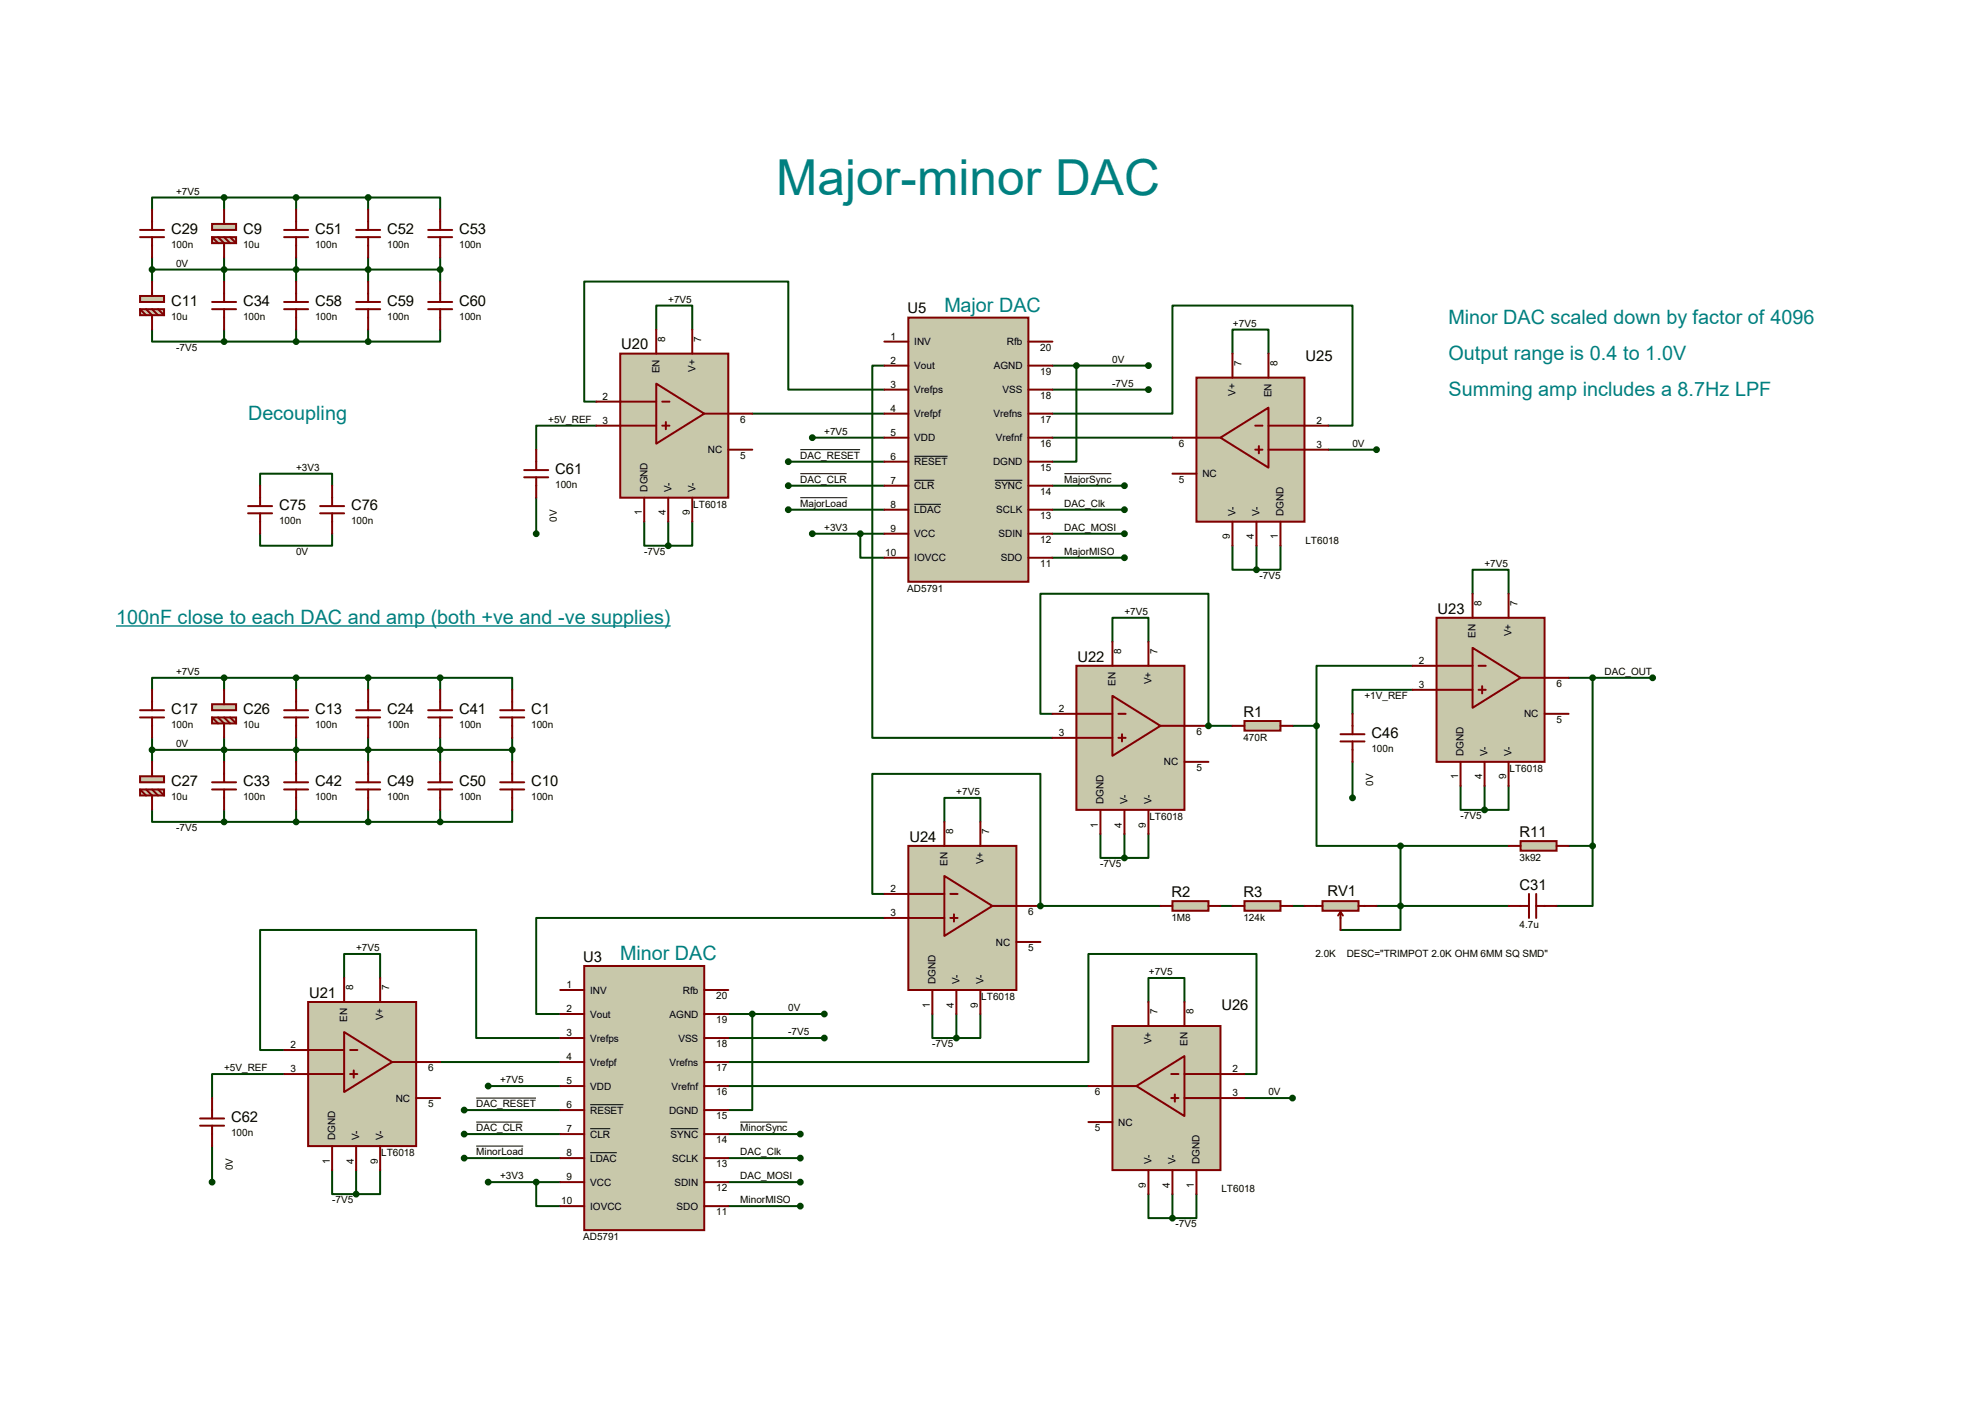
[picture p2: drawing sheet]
<svg xmlns="http://www.w3.org/2000/svg" width="420mm" height="297mm" viewBox="0 0 420 297" stroke-linecap="round" stroke-linejoin="round" font-family="sans-serif">
<g fill="none" stroke="#004000" stroke-width=".42">
<path d="M32.2 54.5v5.1M32.2 57h15.2M47.4 54.5v5.1M138.9 69.7v-5.1h7.6v5.1M187.1 77.3h-2.5v78.8h38.1M222.7 77.3h20.3M227.8 77.3v20.4h-5.1M260.8 74.8v-5.1h7.6v5.1M159.2 87.5h27.9M166.8 97.7h20.3M171.9 92.6h15.2M187.1 82.4h-20.3v-22.8h-43.2v25.4h2.6"/>
<path d="M222.7 87.5h25.4v-22.9h38.1v25.4h-5.1M222.7 92.6h25.4M222.7 82.4h20.3M281.1 95.1h10.2M136.3 110.4v5h5.1M141.4 110.4v5M146.5 110.4v5h-5.1M166.8 102.7h20.3M166.8 107.8h20.3M171.9 112.9h15.2M182 112.9v5.1h5.1M222.7 112.9h15.2"/>
<path d="M222.7 102.7h15.2M222.7 107.8h15.2M222.7 118h15.2M260.8 115.4v5.1h5.1M265.9 115.4v5.1M270.9 115.4v5.1h-5M235.4 135.8v-5.1h7.6v5.1M311.6 125.6v-5.1h7.6v5.1M32.2 158.6h15.2M32.2 156.1v5.1M47.4 156.1v5.1M298.9 140.8h-20.3v12.7h-5.1"/>
<path d="M298.9 145.9h-12.7v5.1M331.9 143.4h17.8M199.8 173.9v-5.1h7.6v5.1M232.8 176.4v5.1h5.1M237.9 176.4v5.1M243 176.4v5.1h-5.1M286.2 161.2v7.6M309 166.2v5.1h5.1M314.1 166.2v5.1M319.2 166.2v5.1h-5.1M187.1 194.2h-73.6v20.3h5M187.1 189.1h-2.5v-25.4h35.5v27.9"/>
<path d="M258.2 191.6h2.6M273.5 191.6h2.5M291.3 191.6h27.9M296.3 191.6v5.1h-12.7M72.8 206.9v-5.1h7.6v5.1M118.5 219.6h-17.7v-22.9h-45.8v25.4h5.1M154.1 219.6h20.3M154.1 214.5h20.3M159.2 214.5v20.3h-5.1M197.3 214.5v5.1h5.1M202.4 214.5v5.1M207.4 214.5v5.1h-5"/>
<path d="M243 212v-5.1h7.6v5.1M93.1 224.7h25.4M98.2 239.9h20.3M98.2 234.8h20.3M103.3 229.7h15.2M154.1 224.7h76.2v-22.9h35.6v25.4h-2.6M154.1 229.7h76.2M154.1 239.9h15.2M263.3 232.3h10.2M70.3 247.5v5.1h5.1M75.4 247.5v5.1M80.4 247.5v5.1h-5"/>
<path d="M98.2 245h20.3M103.3 250.1h15.2M113.5 250.1v5h5M154.1 250.1h15.2M154.1 245h15.2M154.1 255.1h15.2M243 252.6v5.1h5.1M248.1 252.6v5.1M253.2 252.6v5.1h-5.1"/>
</g>
<path d="M169.3 95.1h12.7M169.3 100.2h9.9M169.3 105.3h10M225.2 100.2h10M100.8 237.4h9.8M100.8 232.3h12.6M156.6 237.4h10M100.8 242.4h9.9" fill="none" stroke="#000" stroke-width=".21"/>
<circle cx="220.1" cy="191.6" r=".21" fill="#004000"/>
<path d="M222.7 151h-2.6v-25.4h35.6v27.9M278.6 153.5v25.4h17.7M337 143.4v35.5M296.3 178.9v12.7M296.3 178.9h22.9M331.9 178.9h5.1M337 178.9v12.7h-7.6M220.1 191.6h25.4" fill="none" stroke="#004000" stroke-width=".42"/>
<circle cx="255.7" cy="153.5" r=".21" fill="#004000"/>
<g fill="none" stroke="#004000" stroke-width=".42">
<path d="M47.4 41.8h-15.2v2.5M47.4 41.8v2.5M47.4 41.8h30.5M47.4 57h45.7M62.7 41.8v2.5M62.7 54.5v5.1M77.9 41.8h15.2v2.5M77.9 41.8v2.5M77.9 54.5v5.1M93.1 54.5v5.1M32.2 69.7v2.6h15.2M47.4 69.7v2.6"/>
<path d="M47.4 72.3h30.5M62.7 69.7v2.6M77.9 69.7v2.6M93.1 69.7v2.6h-15.2M126.2 90h-12.7v5.1M55 112.9v2.5h15.3v-2.5M55 102.7v-2.5h15.3v2.5M113.5 105.3v7.6M47.4 143.4h-15.2v2.5M47.4 143.4v2.5M47.4 158.6h61M47.4 143.4h45.7"/>
<path d="M62.7 143.4v2.5M62.7 156.1v5.1M77.9 143.4v2.5M77.9 156.1v5.1M93.1 143.4h15.3v2.5M93.1 143.4v2.5M93.1 156.1v5.1M108.4 156.1v5.1M255.7 153.5h5.1M32.2 171.3v2.6h15.2M47.4 171.3v2.6M47.4 173.9h45.7"/>
<path d="M62.7 171.3v2.6M77.9 171.3v2.6M93.1 171.3v2.6M108.4 171.3v2.6h-15.3M60.1 227.2h-15.2v5.1M44.9 242.4v7.7"/>
</g>
<path d="M123.6 204.3h25.4v55.9h-25.4z" fill="#c8c8aa" stroke="#800000" stroke-width=".42"/>
<g fill="none" stroke="#800000" stroke-width=".42">
<path d="M118.5 209.4h5.1M118.5 214.5h5.1M118.5 219.6h5.1M149 209.4h5.1M149 214.5h5.1M149 219.6h5.1M118.5 224.7h5.1M118.5 229.7h5.1M118.5 234.8h5.1M118.5 239.9h5.1M149 224.7h5.1M149 229.7h5.1"/>
<path d="M149 234.8h5.1M149 239.9h5.1M118.5 245h5.1M118.5 250.1h5.1M118.5 255.1h5.1M149 245h5.1M149 250.1h5.1M149 255.1h5.1"/>
</g>
<path d="M124.9 233.7h7M124.9 238.8h4.2M141.9 238.8h5.8M124.9 243.8h5.6" fill="none" stroke="#000" stroke-width=".21"/>
<g fill="#004000" stroke="#004000" stroke-width=".42">
<circle cx="113.5" cy="250.1" r=".51"/>
<circle cx="103.3" cy="229.7" r=".51"/>
<circle cx="174.4" cy="219.6" r=".51"/>
<circle cx="174.4" cy="214.5" r=".51"/>
<circle cx="159.2" cy="214.5" r=".51"/>
<circle cx="169.3" cy="239.9" r=".51"/>
<circle cx="169.3" cy="245" r=".51"/>
<circle cx="169.3" cy="250.1" r=".51"/>
<circle cx="169.3" cy="255.1" r=".51"/>
<circle cx="103.3" cy="250.1" r=".51"/>
<circle cx="98.2" cy="245" r=".51"/>
<circle cx="98.2" cy="239.9" r=".51"/>
<circle cx="98.2" cy="234.8" r=".51"/>
</g>
<path d="M192.2 67.2h25.4v55.9h-25.4z" fill="#c8c8aa" stroke="#800000" stroke-width=".42"/>
<g fill="none" stroke="#800000" stroke-width=".42">
<path d="M187.1 72.3h5.1M187.1 77.3h5.1M217.6 72.3h5.1M217.6 77.3h5.1M187.1 82.4h5.1M187.1 87.5h5.1M187.1 92.6h5.1M187.1 97.7h5.1M217.6 82.4h5.1M217.6 87.5h5.1M217.6 92.6h5.1M217.6 97.7h5.1"/>
<path d="M187.1 102.7h5.1M187.1 107.8h5.1M187.1 112.9h5.1M187.1 118h5.1M217.6 102.7h5.1M217.6 107.8h5.1M217.6 112.9h5.1M217.6 118h5.1"/>
</g>
<path d="M193.5 96.5h7M193.5 101.6h4.2M193.5 106.7h5.6M210.5 101.6h5.8" fill="none" stroke="#000" stroke-width=".21"/>
<g fill="#004000" stroke="#004000" stroke-width=".42">
<circle cx="182" cy="112.9" r=".51"/>
<circle cx="171.9" cy="92.6" r=".51"/>
<circle cx="243" cy="82.4" r=".51"/>
<circle cx="243" cy="77.3" r=".51"/>
<circle cx="227.8" cy="77.3" r=".51"/>
<circle cx="237.9" cy="102.7" r=".51"/>
<circle cx="237.9" cy="107.8" r=".51"/>
<circle cx="237.9" cy="112.9" r=".51"/>
<circle cx="237.9" cy="118" r=".51"/>
<circle cx="171.9" cy="112.9" r=".51"/>
<circle cx="166.8" cy="107.8" r=".51"/>
<circle cx="166.8" cy="102.7" r=".51"/>
<circle cx="166.8" cy="97.7" r=".51"/>
<circle cx="47.4" cy="158.6" r=".51"/>
<circle cx="32.2" cy="158.6" r=".51"/>
</g>
<path d="M263.3 152.5h7.6v2.1h-7.6z" fill="#c8c8aa" stroke="#800000" stroke-width=".42"/>
<path d="M260.8 153.5h2.5M270.9 153.5h2.6" fill="none" stroke="#800000" stroke-width=".42"/>
<path d="M248.1 190.6h7.6v2.1h-7.6z" fill="#c8c8aa" stroke="#800000" stroke-width=".42"/>
<path d="M245.5 191.6h2.6M255.7 191.6h2.5" fill="none" stroke="#800000" stroke-width=".42"/>
<path d="M263.3 190.6h7.6v2.1h-7.6z" fill="#c8c8aa" stroke="#800000" stroke-width=".42"/>
<path d="M260.8 191.6h2.5M270.9 191.6h2.6" fill="none" stroke="#800000" stroke-width=".42"/>
<path d="M279.8 190.6h7.6v2.1h-7.6z" fill="#c8c8aa" stroke="#800000" stroke-width=".42"/>
<path d="M276 191.6h3.8M283.6 192.9l-.5 .8M283.6 192.9l.5 .8M283.6 192.9v3.8M287.4 191.6h3.9" fill="none" stroke="#800000" stroke-width=".42"/>
<g fill="#004000" stroke="#004000" stroke-width=".42">
<circle cx="278.6" cy="153.5" r=".51"/>
<circle cx="349.7" cy="143.4" r=".51"/>
</g>
<path d="M321.7 177.9h7.7v2.1h-7.7z" fill="#c8c8aa" stroke="#800000" stroke-width=".42"/>
<path d="M319.2 178.9h2.5M329.4 178.9h2.5" fill="none" stroke="#800000" stroke-width=".42"/>
<g fill="#004000" stroke="#004000" stroke-width=".42">
<circle cx="337" cy="143.4" r=".51"/>
<circle cx="296.3" cy="191.6" r=".51"/>
</g>
<g fill="#c8c8aa" stroke="#800000" stroke-width=".42">
<path d="M44.9 149h5.1v1.2h-5.1z"/>
<path d="M44.9 151.8h5.1v1.2h-5.1z"/>
</g>
<path d="M44.9 151.8l1.2 1.2M46.1 151.8l1.3 1.2v3.1M47.4 145.9v3.1M47.4 151.8l1.3 1.2M48.7 151.8l1.3 1.2" fill="none" stroke="#800000" stroke-width=".42"/>
<g fill="#c8c8aa" stroke="#800000" stroke-width=".42">
<path d="M29.6 164.2h5.1v1.3h-5.1z"/>
<path d="M29.6 167h5.1v1.3h-5.1z"/>
</g>
<g fill="none" stroke="#800000" stroke-width=".42">
<path d="M29.6 151.8h5.1M29.6 150.2h5.1M32.2 145.9v4.3M32.2 151.8v4.3M29.6 167l1.3 1.3M30.9 167l1.3 1.3v3M32.2 161.2v3M32.2 167l1.2 1.3M33.4 167l1.3 1.3M44.9 167h5.1M44.9 165.5h5.1M47.4 161.2v4.3"/>
<path d="M47.4 167v4.3"/>
</g>
<g fill="#004000" stroke="#004000" stroke-width=".42">
<circle cx="47.4" cy="57" r=".51"/>
<circle cx="32.2" cy="57" r=".51"/>
</g>
<g fill="#c8c8aa" stroke="#800000" stroke-width=".42">
<path d="M44.9 47.4h5.1v1.2h-5.1z"/>
<path d="M44.9 50.2h5.1v1.2h-5.1z"/>
</g>
<path d="M44.9 50.2l1.2 1.2M46.1 50.2l1.3 1.2v3.1M47.4 44.3v3.1M47.4 50.2l1.3 1.2M48.7 50.2l1.3 1.2" fill="none" stroke="#800000" stroke-width=".42"/>
<g fill="#c8c8aa" stroke="#800000" stroke-width=".42">
<path d="M29.6 62.6h5.1v1.3h-5.1z"/>
<path d="M29.6 65.4h5.1v1.3h-5.1z"/>
</g>
<g fill="none" stroke="#800000" stroke-width=".42">
<path d="M29.6 50.2h5.1M29.6 48.6h5.1M32.2 44.3v4.3M32.2 50.2v4.3M32.2 59.6v3M47.4 59.6v4.3M29.6 65.4l1.3 1.3M30.9 65.4l1.3 1.3v3M32.2 65.4l1.2 1.3M33.4 65.4l1.3 1.3M44.9 65.4h5.1M44.9 63.9h5.1"/>
<path d="M47.4 65.4v4.3M283.6 156.8h5.1M283.6 155.3h5.1M286.2 151v4.3M286.2 156.8v4.4M319.2 191.6h4.3M323.5 189.1v5.1M325 189.1v5.1M325 191.6h4.4"/>
</g>
<circle cx="286.2" cy="168.8" r=".51" fill="#004000" stroke="#004000" stroke-width=".42"/>
<g fill="#c8c8aa" stroke="#800000" stroke-width=".42">
<path d="M131.2 74.8h22.9v30.5h-22.9z"/>
<path d="M138.9 81.2l10.1 6.3-10.1 6.4z"/>
</g>
<path d="M138.9 69.7v5.1M146.5 69.7v5.1M126.2 85h12.7M126.2 90h12.7M140.1 85h1.5M140.1 90h1.5M140.9 89.3v1.5M149 87.5h10.2M154.1 95.1h5.1M136.3 105.3v5.1M141.4 105.3v5.1M146.5 105.3v5.1" fill="none" stroke="#800000" stroke-width=".42"/>
<circle cx="141.4" cy="115.4" r=".51" fill="#004000" stroke="#004000" stroke-width=".42"/>
<g fill="#c8c8aa" stroke="#800000" stroke-width=".42">
<path d="M65.2 212h22.9v30.4h-22.9z"/>
<path d="M72.8 218.3l10.2 6.4-10.2 6.3z"/>
</g>
<path d="M72.8 206.9v5.1M80.4 206.9v5.1M60.1 222.1h12.7M60.1 227.2h12.7M74.1 222.1h1.5M74.1 227.2h1.5M74.8 226.4v1.6M83 224.7h10.1M88.1 232.3h5M70.3 242.4v5.1M75.4 242.4v5.1M80.4 242.4v5.1" fill="none" stroke="#800000" stroke-width=".42"/>
<circle cx="75.4" cy="252.6" r=".51" fill="#004000" stroke="#004000" stroke-width=".42"/>
<g fill="#c8c8aa" stroke="#800000" stroke-width=".42">
<path d="M227.8 140.8h22.8v30.5h-22.8z"/>
<path d="M235.4 147.2l10.1 6.3-10.1 6.4z"/>
</g>
<path d="M235.4 135.8v5M243 135.8v5M222.7 151h12.7M222.7 156.1h12.7M236.6 151h1.6M236.6 156.1h1.6M237.4 155.3v1.5M245.5 153.5h10.2M232.8 171.3v5.1M237.9 171.3v5.1M243 171.3v5.1M250.6 161.2h5.1" fill="none" stroke="#800000" stroke-width=".42"/>
<circle cx="237.9" cy="181.5" r=".51" fill="#004000" stroke="#004000" stroke-width=".42"/>
<g fill="#c8c8aa" stroke="#800000" stroke-width=".42">
<path d="M304 130.7h22.8v30.5h-22.8z"/>
<path d="M311.6 137l10.1 6.4-10.1 6.3z"/>
</g>
<path d="M311.6 125.6v5.1M319.2 125.6v5.1M298.9 140.8h12.7M298.9 145.9h12.7M312.8 140.8h1.6M312.8 145.9h1.6M313.6 145.2v1.5M321.7 143.4h10.2M326.8 151h5.1M309 161.2v5M314.1 161.2v5M319.2 161.2v5" fill="none" stroke="#800000" stroke-width=".42"/>
<circle cx="314.1" cy="171.3" r=".51" fill="#004000" stroke="#004000" stroke-width=".42"/>
<g fill="#c8c8aa" stroke="#800000" stroke-width=".42">
<path d="M192.2 178.9h22.9v30.5h-22.9z"/>
<path d="M199.8 185.3l10.2 6.3-10.2 6.4z"/>
</g>
<path d="M199.8 173.9v5M207.4 173.9v5M187.1 189.1h12.7M187.1 194.2h12.7M201.1 189.1h1.5M201.1 194.2h1.5M201.8 193.4v1.5M210 191.6h10.1M215.1 199.3h5M197.3 209.4v5.1M202.4 209.4v5.1M207.4 209.4v5.1" fill="none" stroke="#800000" stroke-width=".42"/>
<circle cx="202.4" cy="219.6" r=".51" fill="#004000" stroke="#004000" stroke-width=".42"/>
<g fill="#c8c8aa" stroke="#800000" stroke-width=".42">
<path d="M253.2 79.9h22.8v30.5h-22.8z"/>
<path d="M258.2 92.6l10.2-6.4v12.7z"/>
</g>
<path d="M260.8 74.8v5.1M268.4 74.8v5.1M248.1 92.6h10.1M265.6 90h1.5M265.6 95.1h1.5M266.4 94.4v1.5M268.4 90h12.7M268.4 95.1h12.7M248.1 100.2h5.1M260.8 110.4v5M265.9 110.4v5M270.9 110.4v5" fill="none" stroke="#800000" stroke-width=".42"/>
<circle cx="265.9" cy="120.5" r=".51" fill="#004000" stroke="#004000" stroke-width=".42"/>
<g fill="#c8c8aa" stroke="#800000" stroke-width=".42">
<path d="M235.4 217h22.8v30.5h-22.8z"/>
<path d="M240.5 229.7l10.1-6.3v12.7z"/>
</g>
<g fill="none" stroke="#800000" stroke-width=".42">
<path d="M60.1 50.2h5.1M60.1 48.6h5.1M62.7 44.3v4.3M62.7 50.2v4.3M62.7 59.6v4.3M75.4 50.2h5M75.4 48.6h5M77.9 44.3v4.3M77.9 50.2v4.3M77.9 59.6v4.3M90.6 50.2h5.1M90.6 48.6h5.1"/>
<path d="M93.1 44.3v4.3M93.1 50.2v4.3M93.1 59.6v4.3M60.1 65.4h5.1M60.1 63.9h5.1M62.7 65.4v4.3M75.4 65.4h5M75.4 63.9h5M77.9 65.4v4.3M90.6 65.4h5.1M90.6 63.9h5.1M93.1 65.4v4.3"/>
<path d="M110.9 99.4h5.1M113.5 95.1v4.3M52.5 108.6h5.1M52.5 107.1h5.1M55 102.7v4.4M55 108.6v4.3M67.7 108.6h5.1M67.7 107.1h5.1M70.3 102.7v4.4M70.3 108.6v4.3M110.9 101h5.1M113.5 101v4.3"/>
<path d="M60.1 151.8h5.1M60.1 150.2h5.1M62.7 145.9v4.3M62.7 151.8v4.3M75.4 151.8h5M75.4 150.2h5M77.9 145.9v4.3M77.9 151.8v4.3M90.6 151.8h5.1M90.6 150.2h5.1M93.1 145.9v4.3M93.1 151.8v4.3"/>
<path d="M105.8 151.8h5.1M105.8 150.2h5.1M108.4 145.9v4.3M108.4 151.8v4.3M60.1 167h5.1M60.1 165.5h5.1M62.7 161.2v4.3M62.7 167v4.3M75.4 167h5M75.4 165.5h5M77.9 161.2v4.3M77.9 167v4.3"/>
<path d="M90.6 167h5.1M90.6 165.5h5.1M93.1 161.2v4.3M93.1 167v4.3M105.8 167h5.1M105.8 165.5h5.1M108.4 161.2v4.3M108.4 167v4.3M243 212v5M250.6 212v5M42.3 238.1h5.1M42.3 236.6h5.1"/>
<path d="M44.9 232.3v4.3M44.9 238.1v4.3M230.3 229.7h10.2M230.3 237.4h5.1M247.8 227.2h1.5M247.8 232.3h1.5M248.6 231.5v1.5M250.6 227.2h12.7M250.6 232.3h12.7M243 247.5v5.1M248.1 247.5v5.1M253.2 247.5v5.1"/>
</g>
<g fill="#004000" stroke="#004000" stroke-width=".42">
<circle cx="248.1" cy="257.7" r=".51"/>
<circle cx="291.3" cy="95.1" r=".51"/>
<circle cx="273.5" cy="232.3" r=".51"/>
<circle cx="220.1" cy="191.6" r=".51"/>
<circle cx="296.3" cy="178.9" r=".51"/>
<circle cx="337" cy="178.9" r=".51"/>
<circle cx="255.7" cy="153.5" r=".51"/>
<circle cx="47.4" cy="143.4" r=".51"/>
<circle cx="47.4" cy="173.9" r=".51"/>
<circle cx="47.4" cy="41.8" r=".51"/>
<circle cx="47.4" cy="72.3" r=".51"/>
<circle cx="62.7" cy="158.6" r=".51"/>
<circle cx="77.9" cy="158.6" r=".51"/>
<circle cx="93.1" cy="158.6" r=".51"/>
<circle cx="62.7" cy="173.9" r=".51"/>
<circle cx="77.9" cy="173.9" r=".51"/>
<circle cx="77.9" cy="143.4" r=".51"/>
<circle cx="62.7" cy="143.4" r=".51"/>
<circle cx="62.7" cy="41.8" r=".51"/>
<circle cx="77.9" cy="41.8" r=".51"/>
<circle cx="62.7" cy="57" r=".51"/>
<circle cx="77.9" cy="57" r=".51"/>
<circle cx="93.1" cy="57" r=".51"/>
<circle cx="62.7" cy="72.3" r=".51"/>
<circle cx="77.9" cy="72.3" r=".51"/>
<circle cx="113.5" cy="112.9" r=".51"/>
<circle cx="44.9" cy="250.1" r=".51"/>
<circle cx="108.4" cy="158.6" r=".51"/>
<circle cx="93.1" cy="143.4" r=".51"/>
<circle cx="93.1" cy="173.9" r=".51"/>
</g>
<path d="M24.6 132.4h117.3" fill="none" stroke="#008080" stroke-width=".3"/>
<text font-size="10.5" fill="#008080" x="164.3" y="41.1">Major-minor DAC</text>
<g font-size="4.2" fill="#008080">
<text x="199.8" y="65.9">Major DAC</text>
<text x="306.5" y="68.5">Minor DAC scaled down by factor of 4096</text>
<text x="306.5" y="76.1">Output range is 0.4 to 1.0V</text>
<text x="306.5" y="83.7">Summing amp includes a 8.7Hz LPF</text>
<text x="52.5" y="88.8">Decoupling</text>
<text x="24.6" y="132">100nF close to each DAC and amp (both +ve and -ve supplies)</text>
<text x="131.2" y="203.1">Minor DAC</text>
</g>
<g font-size="3.1">
<text x="36.2" y="49.5">C29</text>
<text x="51.4" y="49.5">C9</text>
<text x="66.7" y="49.5">C51</text>
<text x="81.9" y="49.5">C52</text>
<text x="97.2" y="49.5">C53</text>
<text x="36.2" y="64.7">C11</text>
<text x="51.4" y="64.7">C34</text>
<text x="66.7" y="64.7">C58</text>
<text x="81.9" y="64.7">C59</text>
<text x="97.2" y="64.7">C60</text>
<text x="192" y="66.3">U5</text>
<text x="131.4" y="73.9">U20</text>
<text x="276.2" y="76.5">U25</text>
<text x="117.5" y="100.3">C61</text>
<text x="59.1" y="107.9">C75</text>
<text x="74.3" y="107.9">C76</text>
<text x="304.2" y="129.8">U23</text>
<text x="228" y="140">U22</text>
<text x="36.2" y="151.1">C17</text>
<text x="51.4" y="151.1">C26</text>
<text x="66.7" y="151.1">C13</text>
<text x="81.9" y="151.1">C24</text>
<text x="97.2" y="151.1">C41</text>
<text x="112.4" y="151.1">C1</text>
<text x="263.1" y="151.6">R1</text>
<text x="290.2" y="156.2">C46</text>
<text x="36.2" y="166.3">C27</text>
<text x="51.4" y="166.3">C33</text>
<text x="66.7" y="166.3">C42</text>
<text x="81.9" y="166.3">C49</text>
<text x="97.2" y="166.3">C50</text>
<text x="112.4" y="166.3">C10</text>
<text x="192.4" y="178.1">U24</text>
<text x="321.5" y="177">R11</text>
<text x="247.9" y="189.7">R2</text>
<text x="263.1" y="189.7">R3</text>
<text x="280.9" y="189.4">RV1</text>
<text x="321.5" y="188.2">C31</text>
<text x="123.4" y="203.5">U3</text>
<text x="65.4" y="211.1">U21</text>
<text x="258.5" y="213.6">U26</text>
<text x="48.9" y="237.4">C62</text>
</g>
<g font-size="2.1">
<text x="37.3" y="41.2">+7V5</text>
<text x="36.2" y="52.4">100n</text>
<text x="51.4" y="52.4">10u</text>
<text x="66.7" y="52.4">100n</text>
<text x="81.9" y="52.4">100n</text>
<text x="97.1" y="52.4">100n</text>
<text x="37.3" y="56.4">0V</text>
<text x="141.4" y="64.1">+7V5</text>
<text x="36.2" y="67.6">10u</text>
<text x="51.4" y="67.6">100n</text>
<text x="66.7" y="67.6">100n</text>
<text x="81.9" y="67.6">100n</text>
<text x="97.1" y="67.6">100n</text>
<text x="188.5" y="71.9">1</text>
<text x="260.9" y="69.1">+7V5</text>
<text x="37.3" y="74.2">-7V5</text>
<text x="140.7" y="72.3" transform="rotate(-90 140.7 72.3)">8</text>
<text x="148.4" y="72.3" transform="rotate(-90 148.4 72.3)">7</text>
<text x="188.5" y="77">2</text>
<text x="193.4" y="73">INV</text>
<text x="213" y="73">Rfb</text>
<text x="220.1" y="74.2">20</text>
<text x="235.4" y="76.8">0V</text>
<text x="262.7" y="77.3" transform="rotate(-90 262.7 77.3)">7</text>
<text x="270.3" y="77.3" transform="rotate(-90 270.3 77.3)">8</text>
<text x="139.5" y="79" transform="rotate(-90 139.5 79)">EN</text>
<text x="147.1" y="78.7" transform="rotate(-90 147.1 78.7)">V+</text>
<text x="188.5" y="82">3</text>
<text x="193.4" y="78.1">Vout</text>
<text x="193.4" y="83.2">Vrefps</text>
<text x="210.3" y="78.1">AGND</text>
<text x="212.1" y="83.2">VSS</text>
<text x="220.1" y="79.3">19</text>
<text x="235.4" y="81.8">-7V5</text>
<text x="261.4" y="83.8" transform="rotate(-90 261.4 83.8)">V+</text>
<text x="116" y="89.5">+5V_REF</text>
<text x="127.5" y="84.6">2</text>
<text x="127.5" y="89.7">3</text>
<text x="156.6" y="89.5">6</text>
<text x="188.5" y="87.1">4</text>
<text x="193.4" y="88.3">Vrefpf</text>
<text x="210.2" y="88.3">Vrefns</text>
<text x="220.1" y="89.5">17</text>
<text x="220.1" y="84.4">18</text>
<text x="269" y="84.1" transform="rotate(-90 269 84.1)">EN</text>
<text x="278.5" y="89.7">2</text>
<text x="149.8" y="95.9">NC</text>
<text x="174.4" y="92">+7V5</text>
<text x="188.5" y="92.2">5</text>
<text x="193.4" y="93.3">VDD</text>
<text x="210.7" y="93.3">Vrefnf</text>
<text x="220.1" y="94.5">16</text>
<text x="249.4" y="94.5">6</text>
<text x="278.5" y="94.7">3</text>
<text x="286.2" y="94.5">0V</text>
<text x="62.6" y="99.6">+3V3</text>
<text x="156.6" y="97.1">5</text>
<text x="169.3" y="97.1">DAC_RESET</text>
<text x="188.5" y="97.3">6</text>
<text x="193.4" y="98.4">RESET</text>
<text x="210.1" y="98.4">DGND</text>
<text x="220.1" y="99.6">15</text>
<text x="254.4" y="101">NC</text>
<text x="117.5" y="103.2">100n</text>
<text x="137" y="104" transform="rotate(-90 137 104)">DGND</text>
<text x="142.1" y="104" transform="rotate(-90 142.1 104)">V-</text>
<text x="146.7" y="107.4">LT6018</text>
<text x="147.1" y="104" transform="rotate(-90 147.1 104)">V-</text>
<text x="169.3" y="107.2">MajorLoad</text>
<text x="169.3" y="102.2">DAC_CLR</text>
<text x="188.5" y="102.4">7</text>
<text x="188.5" y="107.4">8</text>
<text x="193.4" y="103.5">CLR</text>
<text x="210.5" y="103.5">SYNC</text>
<text x="220.1" y="104.7">14</text>
<text x="225.2" y="102.2">MajorSync</text>
<text x="225.2" y="107.2">DAC_Clk</text>
<text x="249.4" y="102.2">5</text>
<text x="59.1" y="110.8">100n</text>
<text x="74.3" y="110.8">100n</text>
<text x="117.8" y="110.4" transform="rotate(-90 117.8 110.4)">0V</text>
<text x="135.8" y="109" transform="rotate(-90 135.8 109)">1</text>
<text x="140.9" y="109" transform="rotate(-90 140.9 109)">4</text>
<text x="146" y="109" transform="rotate(-90 146 109)">9</text>
<text x="174.4" y="112.3">+3V3</text>
<text x="188.5" y="112.5">9</text>
<text x="193.4" y="108.6">LDAC</text>
<text x="193.4" y="113.7">VCC</text>
<text x="210.8" y="108.6">SCLK</text>
<text x="211.3" y="113.7">SDIN</text>
<text x="220.1" y="109.8">13</text>
<text x="225.2" y="112.3">DAC_MOSI</text>
<text x="261.4" y="109.1" transform="rotate(-90 261.4 109.1)">V-</text>
<text x="266.5" y="109.1" transform="rotate(-90 266.5 109.1)">V-</text>
<text x="271.6" y="109.1" transform="rotate(-90 271.6 109.1)">DGND</text>
<text x="62.6" y="117.4">0V</text>
<text x="136.3" y="117.4">-7V5</text>
<text x="187.3" y="117.6">10</text>
<text x="193.4" y="118.7">IOVCC</text>
<text x="211.7" y="118.7">SDO</text>
<text x="220.1" y="119.9">11</text>
<text x="220.1" y="114.9">12</text>
<text x="225.2" y="117.4">MajorMISO</text>
<text x="260.2" y="114.1" transform="rotate(-90 260.2 114.1)">9</text>
<text x="265.3" y="114.1" transform="rotate(-90 265.3 114.1)">4</text>
<text x="270.4" y="114.1" transform="rotate(-90 270.4 114.1)">1</text>
<text x="276.2" y="115.1">LT6018</text>
<text x="314.1" y="119.9">+7V5</text>
<text x="192" y="125.2">AD5791</text>
<text x="266.5" y="122.5">-7V5</text>
<text x="237.9" y="130.1">+7V5</text>
<text x="313.5" y="128.1" transform="rotate(-90 313.5 128.1)">8</text>
<text x="321.1" y="128.1" transform="rotate(-90 321.1 128.1)">7</text>
<text x="312.2" y="134.9" transform="rotate(-90 312.2 134.9)">EN</text>
<text x="319.8" y="134.6" transform="rotate(-90 319.8 134.6)">V+</text>
<text x="37.3" y="142.8">+7V5</text>
<text x="237.3" y="138.3" transform="rotate(-90 237.3 138.3)">8</text>
<text x="244.9" y="138.3" transform="rotate(-90 244.9 138.3)">7</text>
<text x="300.2" y="140.5">2</text>
<text x="339.5" y="142.8">DAC_OUT</text>
<text x="236" y="145" transform="rotate(-90 236 145)">EN</text>
<text x="243.7" y="144.7" transform="rotate(-90 243.7 144.7)">V+</text>
<text x="288.7" y="147.9">+1V_REF</text>
<text x="300.2" y="145.5">3</text>
<text x="329.3" y="145.3">6</text>
<text x="36.2" y="154">100n</text>
<text x="51.4" y="154">10u</text>
<text x="66.7" y="154">100n</text>
<text x="81.9" y="154">100n</text>
<text x="97.1" y="154">100n</text>
<text x="112.4" y="154">100n</text>
<text x="224" y="150.6">2</text>
<text x="224" y="155.7">3</text>
<text x="253.1" y="155.5">6</text>
<text x="322.5" y="151.8">NC</text>
<text x="329.3" y="153">5</text>
<text x="37.3" y="158">0V</text>
<text x="246.3" y="161.9">NC</text>
<text x="263.1" y="156.7">470R</text>
<text x="290.2" y="159.1">100n</text>
<text x="309.7" y="159.9" transform="rotate(-90 309.7 159.9)">DGND</text>
<text x="314.8" y="159.9" transform="rotate(-90 314.8 159.9)">V-</text>
<text x="319.8" y="159.9" transform="rotate(-90 319.8 159.9)">V-</text>
<text x="253.1" y="163.1">5</text>
<text x="290.5" y="166.2" transform="rotate(-90 290.5 166.2)">0V</text>
<text x="308.5" y="164.9" transform="rotate(-90 308.5 164.9)">1</text>
<text x="313.6" y="164.9" transform="rotate(-90 313.6 164.9)">4</text>
<text x="318.7" y="164.9" transform="rotate(-90 318.7 164.9)">9</text>
<text x="319.4" y="163.3">LT6018</text>
<text x="36.2" y="169.2">10u</text>
<text x="51.4" y="169.2">100n</text>
<text x="66.7" y="169.2">100n</text>
<text x="81.9" y="169.2">100n</text>
<text x="97.1" y="169.2">100n</text>
<text x="112.4" y="169.2">100n</text>
<text x="202.3" y="168.2">+7V5</text>
<text x="233.5" y="170.1" transform="rotate(-90 233.5 170.1)">DGND</text>
<text x="238.6" y="170.1" transform="rotate(-90 238.6 170.1)">V-</text>
<text x="243.2" y="173.5">LT6018</text>
<text x="243.7" y="170.1" transform="rotate(-90 243.7 170.1)">V-</text>
<text x="309" y="173.3">-7V5</text>
<text x="37.3" y="175.8">-7V5</text>
<text x="201.7" y="176.4" transform="rotate(-90 201.7 176.4)">8</text>
<text x="209.3" y="176.4" transform="rotate(-90 209.3 176.4)">7</text>
<text x="232.3" y="175" transform="rotate(-90 232.3 175)">1</text>
<text x="237.4" y="175" transform="rotate(-90 237.4 175)">4</text>
<text x="242.5" y="175" transform="rotate(-90 242.5 175)">9</text>
<text x="200.5" y="183.1" transform="rotate(-90 200.5 183.1)">EN</text>
<text x="208.1" y="182.8" transform="rotate(-90 208.1 182.8)">V+</text>
<text x="232.8" y="183.4">-7V5</text>
<text x="321.5" y="182.1">3k92</text>
<text x="188.5" y="188.7">2</text>
<text x="188.5" y="193.8">3</text>
<text x="217.6" y="193.6">6</text>
<text x="247.8" y="194.8">1M8</text>
<text x="263.1" y="194.8">124k</text>
<text x="321.5" y="196.3">4.7u</text>
<text x="75.3" y="201.2">+7V5</text>
<text x="210.7" y="200">NC</text>
<text x="217.6" y="201.2">5</text>
<text x="278.3" y="202.5">2.0K</text>
<text x="285" y="202.5">DESC=&quot;TRIMPOT 2.0K OHM 6MM SQ SMD&quot;</text>
<text x="74.7" y="209.4" transform="rotate(-90 74.7 209.4)">8</text>
<text x="82.3" y="209.4" transform="rotate(-90 82.3 209.4)">7</text>
<text x="119.9" y="209">1</text>
<text x="197.9" y="208.2" transform="rotate(-90 197.9 208.2)">DGND</text>
<text x="203" y="208.2" transform="rotate(-90 203 208.2)">V-</text>
<text x="208.1" y="208.2" transform="rotate(-90 208.1 208.2)">V-</text>
<text x="243.1" y="206.3">+7V5</text>
<text x="81.1" y="215.9" transform="rotate(-90 81.1 215.9)">V+</text>
<text x="119.9" y="214.1">2</text>
<text x="124.9" y="210.2">INV</text>
<text x="124.9" y="215.3">Vout</text>
<text x="141.7" y="215.3">AGND</text>
<text x="144.5" y="210.2">Rfb</text>
<text x="151.5" y="211.4">20</text>
<text x="166.8" y="213.9">0V</text>
<text x="196.8" y="213.1" transform="rotate(-90 196.8 213.1)">1</text>
<text x="201.8" y="213.1" transform="rotate(-90 201.8 213.1)">4</text>
<text x="206.9" y="213.1" transform="rotate(-90 206.9 213.1)">9</text>
<text x="207.6" y="211.6">LT6018</text>
<text x="244.9" y="214.5" transform="rotate(-90 244.9 214.5)">7</text>
<text x="252.5" y="214.5" transform="rotate(-90 252.5 214.5)">8</text>
<text x="61.5" y="221.7">2</text>
<text x="73.5" y="216.2" transform="rotate(-90 73.5 216.2)">EN</text>
<text x="119.9" y="219.2">3</text>
<text x="124.9" y="220.3">Vrefps</text>
<text x="143.5" y="220.3">VSS</text>
<text x="151.5" y="221.5">18</text>
<text x="151.5" y="216.5">19</text>
<text x="166.8" y="219">-7V5</text>
<text x="197.3" y="221.5">-7V5</text>
<text x="243.7" y="220.9" transform="rotate(-90 243.7 220.9)">V+</text>
<text x="251.3" y="221.2" transform="rotate(-90 251.3 221.2)">EN</text>
<text x="47.4" y="226.6">+5V_REF</text>
<text x="61.5" y="226.8">3</text>
<text x="90.6" y="226.6">6</text>
<text x="119.9" y="224.3">4</text>
<text x="124.9" y="225.4">Vrefpf</text>
<text x="141.6" y="225.4">Vrefns</text>
<text x="151.5" y="226.6">17</text>
<text x="260.8" y="226.8">2</text>
<text x="83.7" y="233">NC</text>
<text x="105.8" y="229.2">+7V5</text>
<text x="119.9" y="229.4">5</text>
<text x="124.9" y="230.5">VDD</text>
<text x="142.1" y="230.5">Vrefnf</text>
<text x="151.5" y="231.7">16</text>
<text x="231.6" y="231.7">6</text>
<text x="260.8" y="231.9">3</text>
<text x="268.4" y="231.7">0V</text>
<text x="90.6" y="234.2">5</text>
<text x="100.7" y="239.3">DAC_CLR</text>
<text x="100.7" y="234.2">DAC_RESET</text>
<text x="119.9" y="234.4">6</text>
<text x="119.9" y="239.5">7</text>
<text x="124.9" y="235.6">RESET</text>
<text x="141.6" y="235.6">DGND</text>
<text x="151.5" y="236.8">15</text>
<text x="156.6" y="239.3">MinorSync</text>
<text x="231.6" y="239.3">5</text>
<text x="236.6" y="238.1">NC</text>
<text x="48.9" y="240.4">100n</text>
<text x="70.9" y="241.2" transform="rotate(-90 70.9 241.2)">DGND</text>
<text x="76" y="241.2" transform="rotate(-90 76 241.2)">V-</text>
<text x="80.6" y="244.6">LT6018</text>
<text x="81.1" y="241.2" transform="rotate(-90 81.1 241.2)">V-</text>
<text x="100.7" y="244.4">MinorLoad</text>
<text x="119.9" y="244.6">8</text>
<text x="124.9" y="240.7">CLR</text>
<text x="124.9" y="245.7">LDAC</text>
<text x="141.9" y="240.7">SYNC</text>
<text x="142.2" y="245.7">SCLK</text>
<text x="151.5" y="241.9">14</text>
<text x="156.6" y="244.4">DAC_Clk</text>
<text x="49.2" y="247.5" transform="rotate(-90 49.2 247.5)">0V</text>
<text x="69.8" y="246.2" transform="rotate(-90 69.8 246.2)">1</text>
<text x="74.8" y="246.2" transform="rotate(-90 74.8 246.2)">4</text>
<text x="79.9" y="246.2" transform="rotate(-90 79.9 246.2)">9</text>
<text x="105.8" y="249.5">+3V3</text>
<text x="119.9" y="249.7">9</text>
<text x="124.9" y="250.8">VCC</text>
<text x="142.7" y="250.8">SDIN</text>
<text x="151.5" y="246.9">13</text>
<text x="156.6" y="249.5">DAC_MOSI</text>
<text x="242.5" y="251.2" transform="rotate(-90 242.5 251.2)">9</text>
<text x="243.7" y="246.3" transform="rotate(-90 243.7 246.3)">V-</text>
<text x="247.5" y="251.2" transform="rotate(-90 247.5 251.2)">4</text>
<text x="248.7" y="246.3" transform="rotate(-90 248.7 246.3)">V-</text>
<text x="252.6" y="251.2" transform="rotate(-90 252.6 251.2)">1</text>
<text x="253.8" y="246.3" transform="rotate(-90 253.8 246.3)">DGND</text>
<text x="70.3" y="254.6">-7V5</text>
<text x="118.7" y="254.8">10</text>
<text x="124.9" y="255.9">IOVCC</text>
<text x="143.2" y="255.9">SDO</text>
<text x="151.5" y="257.1">11</text>
<text x="151.5" y="252">12</text>
<text x="156.6" y="254.6">MinorMISO</text>
<text x="258.4" y="252.2">LT6018</text>
<text x="123.4" y="262.4">AD5791</text>
<text x="248.7" y="259.6">-7V5</text>
</g>
</svg>
